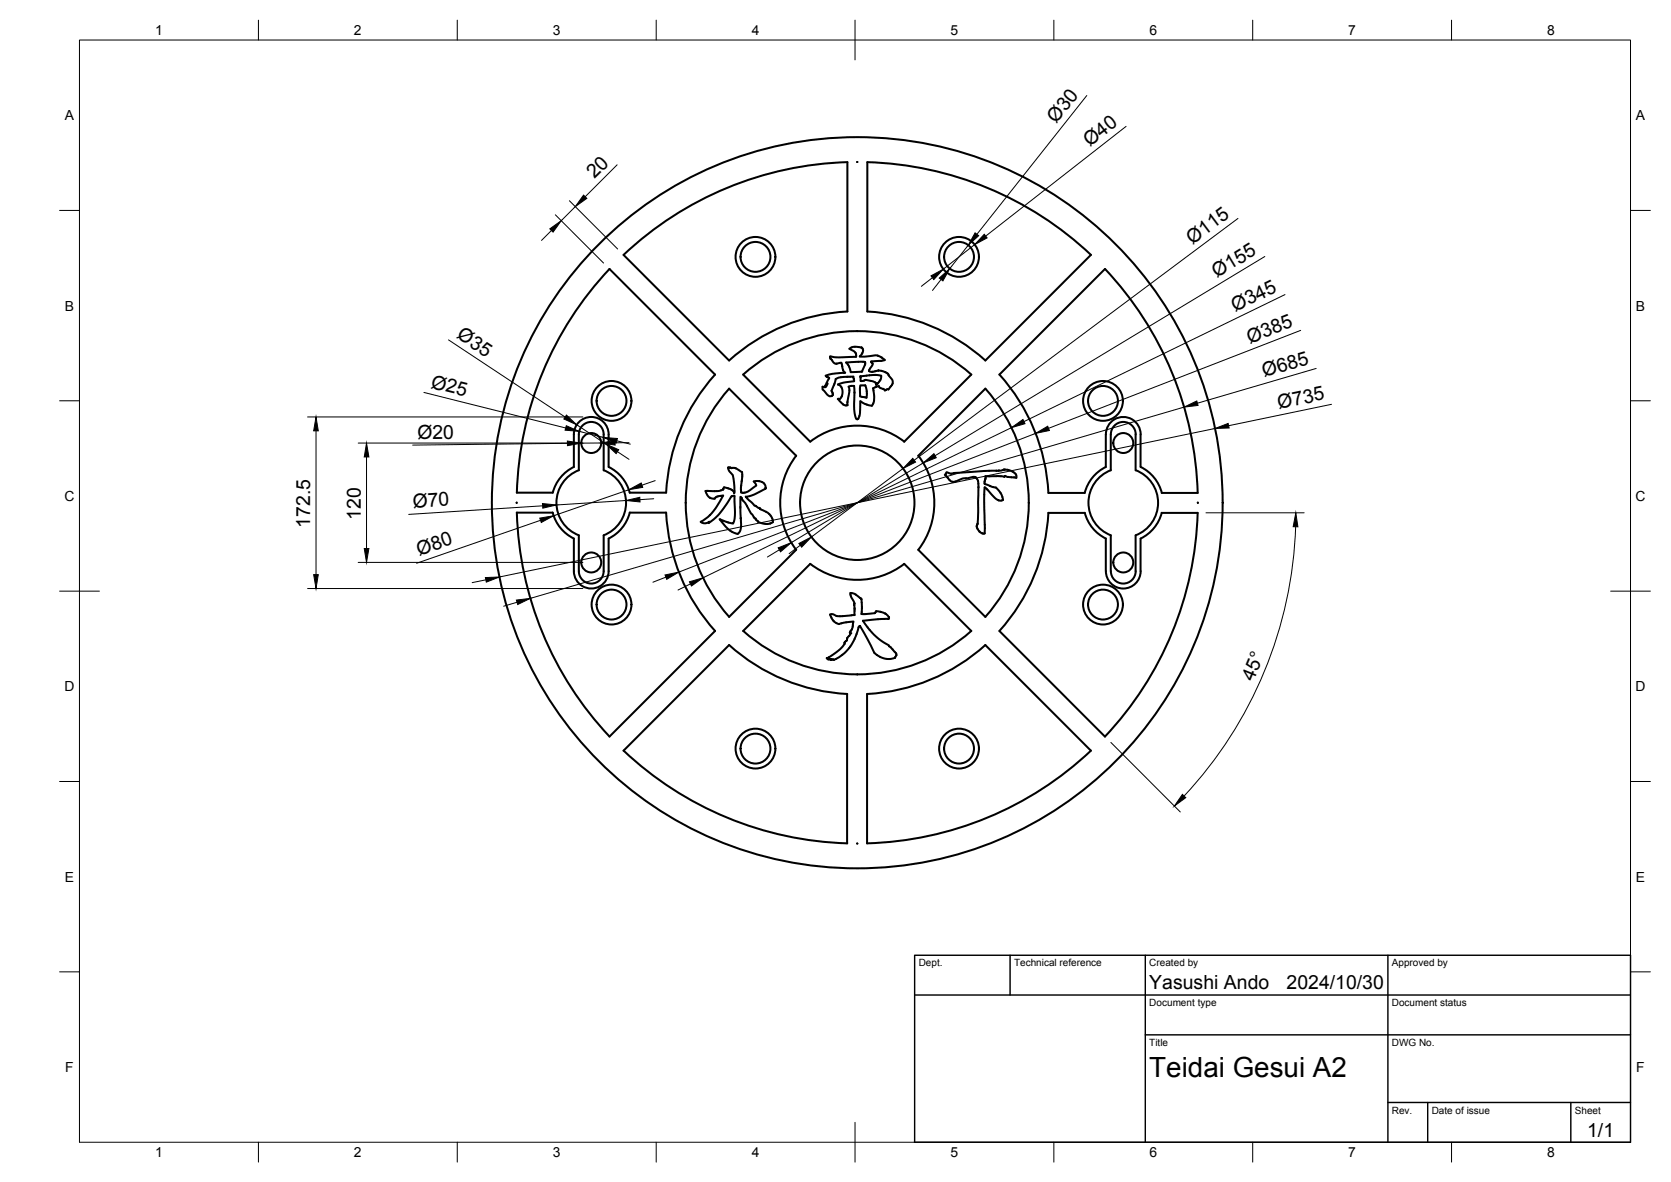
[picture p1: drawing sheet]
<svg xmlns="http://www.w3.org/2000/svg" width="420mm" height="297mm" viewBox="0 0 420 297" stroke-linecap="round" stroke-linejoin="round" font-family="sans-serif">
<!-- layer: Visible -->
<g fill="none" stroke="#000" stroke-width=".51">
<path d="M213.1 40.8v37.5M213.1 40.7a85.6 85.6 0 0 0-56.3 23.3l26.5 26.6M215.5 40.7h.1M213.1 78.3a48.1 48.1 0 0 0-29.8 12.3M179.8 94.1l-26.5-26.5a85.8 85.8 0 0 0-23.4 56.2h9.1a10 10 0 0 1 5.3-6.5v-8.1M179.8 94.1a48.1 48.1 0 0 0-12.3 29.7M183.3 97.7l16.9 16.8a19.4 19.4 0 0 0 0 23.7l-16.9 16.8M183.3 97.7a43.3 43.3 0 0 0-10.9 28.7M186.9 94.1l16.8 16.9a19.4 19.4 0 0 1 23.7 0l16.8-16.9M207.2 97.3l-.4-.1v.7l.3 .2a3.3 3.3 0 0 0 1.8 1.5l.1-.1M207.2 97.3h.1M207.6 97l-.3 .2 .2 .1"/>
<path d="M207.7 97.1l-.2 .2M207.7 96.8l-.1 .1M208 96.3l-.3 .5M208 96.3l-.4 .9M208 96.3h.1M208 94.7h.1M208 94.7l.2 .1M208.3 94.8l.2 .2-.1 .2M208.4 95.1l-1.2 2.2M208.7 89.7v.1M208.7 89.7h.1M208.8 89.8h.1"/>
<path d="M208.8 89.9v.2l.7 1a1.4 1.4 0 0 0 1.8 .1l.3 .1M209.1 98.2l.3 1M209.2 99.5h-.1M209.4 99.2l-.2 .3M209.4 99.2h.1M209.7 96.8l-.6 1.4M211.6 91.3l.2 .7M211.8 92v.1M211.8 92.1l.2 .9M212 93l.5 .7-3.2 .2-1.7 .5 .4 .3M213 91.4l.5 .7 .4 1.4h1.4M213 91.4l-.3-.3 4.3-.2a.47 .47 0 0 1 .6 .2 .47 .47 0 0 1-.1 .6l-.7 1.7"/>
<path d="M214.8 95.8l-2.7 .3-1.4 .5a2.3 2.3 0 0 1 .5 3.7M214.8 95.8l-.2-1.2-3 .2a1.59 1.59 0 0 0-1.8 1.6l-.1 .4M215.3 89.5l-.1 .2h-.8a19.5 19.5 0 0 1-5.7-.1v.1M215.5 83.2a43.1 43.1 0 0 1 28.7 10.9M215.5 83.2a43.1 43.1 0 0 0-28.6 10.9M216.3 94.5l.1 .1M216.3 94.6l.1 .2M216.4 94.8h.1M216.4 94.9v.6a.61 .61 0 0 0 .9 .1M216.6 87.4h.1M216.6 87.3l-1-.1a2.2 2.2 0 0 0-2 .5l1.1 .6a1.17 1.17 0 0 1 .6 1.2M216.7 87.4h.1"/>
<path d="M216.7 87.4l.2 .2M216.8 93.4l-1.5 .1M216.9 87.6l.1 .4-.1 .5-.6 1M217.3 95.6l.3-.1a4.7 4.7 0 0 1 2.8 .8M217.6 96.8h-1.3v2.8M217.6 96.8l.4 2.1M218 98.9v.2a.56 .56 0 0 1-.2 .7 .56 .56 0 0 1-.7 0l-.8-.2M219.4 91.4l-.9 1.8 .7 .3M219.5 97.6l.2 .5M219.6 98.2l.2 .8a3.5 3.5 0 0 1-.6 3M219.9 94.2l-3.6 .4M220 93.3l-.7 .1"/>
<path d="M220 93.3l.9-.2 1.7 .4M220.1 97.3l-.6 .3M220.2 94.2l1.4 .2a3.3 3.3 0 0 1-1.3 2.3v-.1M220.2 97.3h-.1M220.2 97.3a.7 .7 0 0 1 1.2 .2l.7 .2 .4 .4M220.2 94.2h-.3M220.3 96.6h.1M220.3 96.5h.1M220.4 96.5l-.1 .1M220.4 96.3v.1M220.4 96.4l-.1 .1M220.8 89.4l1.7 1.1-3.5 .4 .4 .4"/>
<path d="M220.8 89.4l-.9-.1-2.5 .3h-1.2l.1-.1M222.5 98.1h.1M222.6 93.5h.1M222.6 93.5l.7 .5M222.8 98l-.3 .1M222.8 97.9h.1M223.3 94l.1 .3a2.36 2.36 0 0 1 1.1 2l-.4 .7M224.1 97l-.2 .2a.82 .82 0 0 1-.9 .7h-.2M247.8 90.6a48.1 48.1 0 0 0-29.7-12.3v-37.5a85.6 85.6 0 0 1 56.2 23.3l-26.5 26.5M251.3 94.1l26.5-26.5a85.6 85.6 0 0 1 23.3 56.3h-9a10 10 0 0 0-5.3-6.6M251.3 94.1a48.1 48.1 0 0 1 12.3 29.8h9.1a10 10 0 0 1 5.4-6.6l-.1-8.1M144.3 109.2a4.4 4.4 0 0 1 4.4-4.4 4.4 4.4 0 0 1 4.3 4.4"/>
<path d="M145.5 109.2v9a8.8 8.8 0 0 0-5.6 8.1 8.8 8.8 0 0 0 5.6 8.2v9a3.1 3.1 0 0 0 3.2 3.1 3.1 3.1 0 0 0 3.1-3.1v-9a8.8 8.8 0 0 0 5.6-8.2 8.8 8.8 0 0 0-5.6-8.1v-9M145.5 109.2a3.1 3.1 0 0 1 3.2-3.2 3.1 3.1 0 0 1 3.1 3.2M153 109.2v8.1a10 10 0 0 1 5.3 6.5h9.2M183.3 117.5h-.3l.3 .9 1 1 .4 3-.1 1.5a2.1 2.1 0 0 0-1.7-1.2M183.5 117.5h.1M183.5 117.5h-.2M183.6 117.5h.1M183.7 117.5l.2 .1M183.9 117.6v.1M184.2 117.6l.8 .1M184.2 117.6h-.3M185 117.7l1.6 .9-.2 5.2"/>
<path d="M210.9 100.2h-.2a2.76 2.76 0 0 0 2.2 1.7l.3-.1-.1-.6M210.9 100.2l.2 .1M210.9 100.2h.1M213.1 101l.5-2.5-.2-1.3 1.4-.2 .1 1.6a19.3 19.3 0 0 0 .2 6.2l.3 .5 .4-.1M213.1 101v.2M219.2 102l-1.9-.6-1-.6v.5a7.3 7.3 0 0 1-.5 3.9M237.8 119.1h.1M244.9 119.9h.1M244.9 119.8l-2 .4M244.9 119.9h.4M245.3 119.9l.5 .7 .2 .9M250.7 119.7h-2.9v.4"/>
<path d="M250.7 119.6h.5M251.2 119.7l1.3 .1M252.4 118l-.9 .3-3.9 .1-7.9 .5-.3 .1-1.4-.4-.4 .7 .6 .7a1.7 1.7 0 0 0 1.7 1.1M252.5 118h-.1M252.5 118l1.1 .1 1.1 .5M252.5 118h.1M252.5 119.8h.1M252.7 119.7l-.2 .1M252.7 119.7h.1M252.8 119.6l.6 .3M252.8 119.6l-.1 .1M253.4 119.9h.1"/>
<path d="M253.5 119.9h.8M254.3 119.9l.7 .1M254.7 118.6l.7 .6M255.4 119.2l.1 .9-.5-.1M255.4 119.2h.1M279.3 109.2v9a8.8 8.8 0 0 0-5.6 8.1 8.8 8.8 0 0 0 5.6 8.2v9a3.1 3.1 0 0 0 3.1 3.1 3.1 3.1 0 0 0 3.2-3.1M279.3 109.2a3.1 3.1 0 0 1 3.1-3.2 3.1 3.1 0 0 1 3.2 3.2M285.5 109.2v9M285.6 118.2a8.8 8.8 0 0 1 5.6 8.1 8.8 8.8 0 0 1-5.6 8.2M286.8 109.2v8.2M286.8 109.2a4.4 4.4 0 0 0-4.4-4.4 4.4 4.4 0 0 0-4.3 4.4M129.9 126.3v.1"/>
<path d="M167.5 128.8h-9.1a10 10 0 0 1-5.4 6.5v8.2a4.4 4.4 0 0 1-4.3 4.4 4.4 4.4 0 0 1-4.4-4.4v-8.2a10.1 10.1 0 0 1-5.3-6.5h-9a85.6 85.6 0 0 0 23.3 56.3l26.5-26.5M167.5 128.8a48.1 48.1 0 0 0 12.3 29.8M172.4 126.4a43.1 43.1 0 0 0 10.9 28.6M178.6 125.1h.1M178.6 125.1l1.2 .2M180.2 123.4h-2.8l.6 1.2 .6 .5M180.2 124.8l1.6-.3a13.5 13.5 0 0 1-4.8 6.2l-.8 .5a1.69 1.69 0 0 0 2.2-.1l-.2 .2M180.3 124.8l-.6 .5M181.3 123.3l-1.1 .1M182.9 122.7l-.8-.2-.2 .5-.6 .2M184 124.7l-.1 .1a16.3 16.3 0 0 1-5.8 6.7l.1-.2M184.6 124.6h.1a23 23 0 0 1-.1 6.4l-.3 .6-3.4-1.1a7.5 7.5 0 0 0 4.2 3.6l.4 .1"/>
<path d="M184.6 124.6l-.6 .1M186.2 130.2l.1 .3a3.7 3.7 0 0 1-.8 3.7M186.3 123.7l1 .1M186.5 125.3l.3 .5M186.5 125.2l-.3-.4 .1 5.4M186.9 125.8l.7 1 1.2 2.2 1.2 1.4M190 130.3v.2a3.3 3.3 0 0 0 3.7 1l.6-.3v-.4M190.8 120.9l-1.3 .1 .7 1-2.1 1.5-.8 .3M190.8 120.9h.1M190.9 120.9l1.2 .5M191 127.8h.1M191.1 127.8h.1"/>
<path d="M191.1 127.8l.1 .2a3.8 3.8 0 0 1 3.1 2.8M192.1 121.5a1.06 1.06 0 0 1 .4 1.2v.1a12.8 12.8 0 0 1-5 2l2.2 2.3 1.3 .5v.2M240.2 121l-.3 .1M242.9 120.2h.1M242.9 120.2l-.9 .1-1.8 .7M245.8 131.8l-.2 .6 .7 1.1M245.8 131.6l-.1 .2M246 121.5l-.2 10.1M246.3 133.5l.7 .5M247.6 134l-.6 .1M247.6 120.7v.1a.65 .65 0 0 0 0 .8 .65 .65 0 0 0 .7 .2l1.5 .6M247.7 122.5l.6 .5"/>
<path d="M247.7 122.5h-.1l-.1 2.6 .1 9M247.7 120.5l-.1 .2M247.7 120.4v.1M247.8 120.1l-.1 .3M248.3 123a8.7 8.7 0 0 0 2.8 2.7M249.8 122.4l.6 .1M250.4 122.5a4.8 4.8 0 0 1 1.6 2.4M251.1 125.7h.1M252 124.9l.2 .7M252.2 125.6l-.5 .2-.6-.1M258.7 126.4a43.2 43.2 0 0 1-10.9 28.6l-16.9-16.8a19.3 19.3 0 0 0 0-23.7l16.9-16.8a43.1 43.1 0 0 1 10.9 28.7M285.5 134.5v9"/>
<path d="M286.8 135.3v8.2M286.8 135.3a10 10 0 0 0 5.3-6.4h9a85.6 85.6 0 0 1-23.3 56.2l-26.5-26.5M301.2 126.4h.1M186.9 158.6l16.8-16.9a19.4 19.4 0 0 0 23.7 0l16.8 16.9M186.9 158.6a43.1 43.1 0 0 0 28.6 10.9M209 155.2a2.19 2.19 0 0 0 3.1 1.3l.7-.1M210.4 154.8a1.58 1.58 0 0 0-1.7-.4l.4 .8M210.4 154.8h.1M212.7 156.4l1.9-.2-.2 .9M213.7 159h.1M213.8 159.3l-.8 1.1-.1 .5M213.8 149.1a3.4 3.4 0 0 0 1 2.2v.3"/>
<path d="M213.9 149a2.95 2.95 0 0 1 2.3 1.3M213.9 149v.1M214.1 154.6l-3.7 .2M214.4 157.1l-.2 1-.5 .9 .1 .2M214.8 151.7l.1 1.3M214.8 154.6h-.7M214.8 151.6h.1M214.8 151.6v.2M214.9 153v.1M214.9 154.6h-.1M214.9 153.1v1.5M216.1 157.3l-.2 .4-1 2.8"/>
<path d="M216.1 157.3l2 3.3 1.7 3.4 1.5 1.1M216.3 150.2l.3 .3M216.6 150.6h.1M216.6 150.6l.1 2.3M216.7 152.9l-.1 1.4 3.4-.2v-.1M217 156a17 17 0 0 0 6.5 6.2v.2l.4 .2M220.3 153.6l-.3 .4M220.3 153.6l1.1 .1M221.4 153.7l.1 .1M221.5 153.8l1.2 .4 .8 .9M223.4 155.5l-.1 .1M223.4 155.5l-6.4 .5"/>
<path d="M223.4 155.5h.1M223.5 155.1v.2M223.5 155.3h.1M223.5 155.3l-.1 .2M244.2 158.6a43.3 43.3 0 0 1-28.7 10.9M278 143.5l.1-8.2a10 10 0 0 1-5.3-6.4h-9.2a48.2 48.2 0 0 1-12.3 29.7M278.1 143.5a4.4 4.4 0 0 0 4.3 4.4 4.4 4.4 0 0 0 4.4-4.4M183.3 162.1l-26.5 26.5a85.6 85.6 0 0 0 56.2 23.3M183.3 162.1a48.1 48.1 0 0 0 29.7 12.3M208 165.4l.3 .3M208.2 165.3l-.2 .1M208.3 165.7h.1"/>
<path d="M208.3 165.2l-.1 .1M208.4 165.2h-.1M208.5 165.7h-.2M208.8 165.6h-.2M208.8 165.6h.4l-.3 .1M208.9 165.6h-.1M208.9 165.7l-.1 .2M208.9 165.8h.1M208.9 165.7h.1M209.5 165.7l-.6 .2M209.6 165.7h-.1M210.1 165.6l-.6 .1"/>
<path d="M212.3 161.8a10.6 10.6 0 0 1-3.9 3.4M212.3 161.5l.1 .3M212.4 161.8h.1M212.4 161.5h.1M212.5 161.3l-.1 .2M212.8 161.1l-.3 .2M212.9 161l-.1 .1M212.9 160.9v.1M213 174.4v37.5M213.5 162.9l-1.2 1.3-2.2 1.4M214.9 160.5l-1.4 2.4M221.3 165.1l1.9 .5"/>
<path d="M223.9 162.7l1.4 1.5 .1 .4M225 165.3h.1M225 165.3l-1.8 .3M225.1 165.2l-.1 .1M225.4 164.6l-.3 .6M247.8 162.1l26.5 26.5a85.6 85.6 0 0 1-56.3 23.3v-37.5M247.8 162.1a48.1 48.1 0 0 1-29.8 12.3M215.5 212h.1"/>
<circle cx="190" cy="64.6" r="5"/>
<circle cx="190" cy="64.6" r="3.8"/>
<circle cx="241.1" cy="64.6" r="5"/>
<circle cx="241.1" cy="64.6" r="3.8"/>
<circle cx="148.7" cy="111.3" r="2.51"/>
<circle cx="153.8" cy="100.7" r="5"/>
<circle cx="153.8" cy="100.8" r="3.8"/>
<circle cx="277.3" cy="100.7" r="5"/>
<circle cx="277.3" cy="100.8" r="3.8"/>
<circle cx="282.4" cy="111.3" r="2.51"/>
<circle cx="215.5" cy="126.3" r="91.9"/>
<circle cx="215.6" cy="126.3" r="14.4"/>
<circle cx="148.7" cy="141.3" r="2.51"/>
<circle cx="153.8" cy="151.9" r="5"/>
<circle cx="153.8" cy="151.9" r="3.8"/>
<circle cx="277.3" cy="151.9" r="5"/>
<circle cx="277.3" cy="151.9" r="3.8"/>
<circle cx="282.4" cy="141.3" r="2.51"/>
<circle cx="190" cy="188.1" r="5"/>
<circle cx="190" cy="188.1" r="3.8"/>
<circle cx="241.1" cy="188.1" r="5"/>
<circle cx="241.1" cy="188.1" r="3.8"/>
</g>
<circle cx="213.8" cy="159.1" r=".25" fill="#000"/>
<!-- layer: BORDER -->
<g fill="none" stroke="#000" stroke-width=".25">
<path d="M20 10.1h390v276.9h-390zM65 5.1v5M115 5.1v5M165 5.1v5M215 5.1v10M265 5.1v5M315 5.1v5M365 5.1v5M15 52.9h5M410 52.9h5M15 100.7h5M410 100.7h5"/>
<path d="M15 148.6h10M405 148.6h10M15 196.4h5M410 196.4h5M15 244.2h5M410 244.2h5M65 287v5M115 287v5M165 287v5M215 282.1v9.9M265 287v5M315 287v5"/>
<path d="M365 287v5"/>
</g>
<!-- layer: TITLEBLOCK -->
<path d="M230 240.1h180v46.9h-180zM230 250h180M254 240.1v9.9M288 240.1v46.9M349 240.1v46.9M288 260.1h122M349 277.1h61M359 277.1v9.9M395 277.1v9.9" fill="none" stroke="#000" stroke-width=".36"/>
<!-- layer: FD_Dimensions -->
<g fill="none" stroke="#000" stroke-width=".25">
<path d="M273.3 24l-27.7 34.9M283.1 31.8l-35.3 27.5M138.6 57.9l-2.4 2.5M139.6 54l12.2 12.1M143.2 50.4l12.1 12.2M144.7 51.9l-3.6 3.6M155.2 41.4l-8.1 8.1M311.3 54.9l-81.4 60.8M234.4 69.8l-2.7 2.2M236.6 70.2l-2.1 2.8M243.5 61.6l-4.7 5.9M245.1 61.5l-7.9 6.1"/>
<path d="M318 64.5l-82.9 50M323.1 74l-65.6 31.9M106.6 98.6l35.6 9M112.8 85.4l29.3 19.4M327 83l-63.3 24.6M330.9 92.6l-29.8 8.7M77.3 104.8h69.3M79.5 108.3v36.1M90.1 111.3h56.5M92.2 114.8v23M142.7 111.4l-38.9 .5M145 106.8l7.3 4.8"/>
<path d="M145.6 108.4l6.1 1.5M151.2 111.3l-5 .1M155.1 110.8l3.4 .8M155.2 113.5l3 1.9M158.2 111.2l-3.5 .1M227.1 117.7l-23.1 17.2M232.1 116.3l-33.1 20.1M254.3 107.5l-77.5 37.7M260.4 108.9l-89.7 34.9M297.7 102.3l-164.4 48.1M305.5 107.7l-179.9 37.3M334.8 101.6l-25.9 5.4"/>
<path d="M135.9 130.8l-31.1 10.7M136.4 127.1l-33.6 2.2M157.4 125.8l-17.5 1.1M158.1 123.1l-18.9 6.5M164.4 125.3l-3.5 .3M164.7 120.8l-3.3 1.1M196 138.2l-3 1.8M201.2 137l-2.8 2.1M303.2 128.9h24.7M325.8 132.4a104.2 104.2 0 0 1-28.1 67.6M77.3 147.9h69.3M90.1 141.3h56.5"/>
<path d="M122.2 145.7l-3.5 .7M130 151.3l-3.4 1M167.4 145l-3.2 1.3M173.6 146.7l-3.1 1.6M279.3 186.6l17.5 17.5"/>
</g>
<g fill="#000" stroke="#000" stroke-width=".25">
<path d="M138.2 57.5l2.9-2-2 2.8zM146.7 49l.9 .9-2.9 2zM245.2 58.5l.9 .7-2.6 2.4zM247.5 58.9l.7 .9-3.1 1.7zM234.1 69.3l3.1-1.7-2.4 2.7zM236.2 69.9l2.6-2.4-1.7 3.1zM79.5 104.8l.5 3.5h-1.1zM92.2 111.3l.6 3.5h-1.2zM142.4 107l3.2 1.4-3.5-.3zM142.4 104.3l2.6 2.5-3.2-1.5zM142.7 110.8l3.5 .6-3.5 .6zM151.2 111.3l3.5-.6v1.2z"/>
<path d="M151.7 109.9l3.5 .3-.2 1.1zM152.3 111.6l3.3 1.4-.7 1zM229.5 115.2l.7 .9-3.1 1.6zM232.1 116.3l2.7-2.3 .6 1zM254.3 107.5l2.9-2.1 .5 1.1zM260.4 108.9l3-1.8 .5 1.1zM297.7 102.3l3.2-1.5 .3 1.1zM305.5 107.7l3.3-1.3 .3 1.2zM91.6 137.8h1.2l-.6 3.5zM135.7 130.2l3.5-.6-3.1 1.7zM136.4 126.5l3.5 .4-3.4 .8zM157.4 125.8l3.5-.8v1.1z"/>
<path d="M158.1 123.1l3.1-1.7 .4 1.1zM195.7 137.7l3.3-1.3-2.7 2.3zM200.9 136.6l3.1-1.7-2.4 2.6zM325.8 128.9l.5 3.5h-1.1zM78.9 144.4h1.1l-.5 3.5zM122 145.1l3.6-.1-3.3 1.3zM129.8 150.8l3.5-.4-3.1 1.5zM167.2 144.5l3.5-.7-3.1 1.8zM173.4 146.2l3.4-1-2.9 2.1zM297.3 199.6l.9 .9-2.9 2.1z"/>
</g>
<text font-size="7" x="289" y="270.6">Teidai Gesui A2</text>
<g font-size="4.9">
<text x="265.6" y="31.2" transform="rotate(-52 265.6 31.2)">Ø30</text>
<text x="274" y="36.9" transform="rotate(-38 274 36.9)">Ø40</text>
<text x="149.5" y="45" transform="rotate(-45 149.5 45)">20</text>
<text x="299.8" y="61.5" transform="rotate(-37 299.8 61.5)">Ø115</text>
<text x="306" y="69.9" transform="rotate(-31 306 69.9)">Ø155</text>
<text x="310.6" y="78.4" transform="rotate(-26 310.6 78.4)">Ø345</text>
<text x="114.6" y="84.8" transform="rotate(33 114.6 84.8)">Ø35</text>
<text x="314.2" y="86.3" transform="rotate(-21 314.2 86.3)">Ø385</text>
<text x="317.9" y="94.8" transform="rotate(-16 317.9 94.8)">Ø685</text>
<text x="108.1" y="97.4" transform="rotate(14 108.1 97.4)">Ø25</text>
<text x="321.6" y="102.8" transform="rotate(-12 321.6 102.8)">Ø735</text>
<text x="104.9" y="110.3" transform="rotate(-1 104.9 110.3)">Ø20</text>
<text x="90.7" y="130.6" transform="rotate(-90 90.7 130.6)">120</text>
<text x="103.9" y="127.7" transform="rotate(-4 103.9 127.7)">Ø70</text>
<text x="78" y="132.6" transform="rotate(-90 78 132.6)">172.5</text>
<text x="105.4" y="139.7" transform="rotate(-19 105.4 139.7)">Ø80</text>
<text x="315.2" y="171.5" transform="rotate(-68 315.2 171.5)">45°</text>
<text x="289" y="248.5">Yasushi Ando</text>
<text x="323.5" y="248.5">2024/10/30</text>
<text x="399.1" y="285.7">1/1</text>
</g>
<g font-size="3.5">
<text x="39" y="8.8">1</text>
<text x="89" y="8.8">2</text>
<text x="139" y="8.8">3</text>
<text x="189" y="8.8">4</text>
<text x="239" y="8.8">5</text>
<text x="289" y="8.8">6</text>
<text x="339" y="8.8">7</text>
<text x="389" y="8.8">8</text>
<text x="16.3" y="30.2">A</text>
<text x="411.3" y="30.2">A</text>
<text x="16.3" y="78">B</text>
<text x="411.3" y="78">B</text>
<text x="16.2" y="125.9">C</text>
<text x="411.2" y="125.9">C</text>
<text x="16.2" y="173.7">D</text>
<text x="411.2" y="173.7">D</text>
<text x="16.3" y="221.6">E</text>
<text x="411.3" y="221.6">E</text>
<text x="16.4" y="269.4">F</text>
<text x="411.4" y="269.4">F</text>
<text x="39" y="290.8">1</text>
<text x="89" y="290.8">2</text>
<text x="139" y="290.8">3</text>
<text x="189" y="290.8">4</text>
<text x="239" y="290.8">5</text>
<text x="289" y="290.8">6</text>
<text x="339" y="290.8">7</text>
<text x="389" y="290.8">8</text>
</g>
<g font-size="2.5">
<text x="231" y="242.9">Dept.</text>
<text x="255" y="242.9">Technical reference</text>
<text x="289" y="242.9">Created by</text>
<text x="350" y="242.9">Approved by</text>
<text x="289" y="252.8">Document type</text>
<text x="350" y="252.8">Document status</text>
<text x="289" y="262.9">Title</text>
<text x="350" y="262.9">DWG No.</text>
<text x="350" y="279.9">Rev.</text>
<text x="360" y="279.9">Date of issue</text>
<text x="396" y="279.9">Sheet</text>
</g>
</svg>
